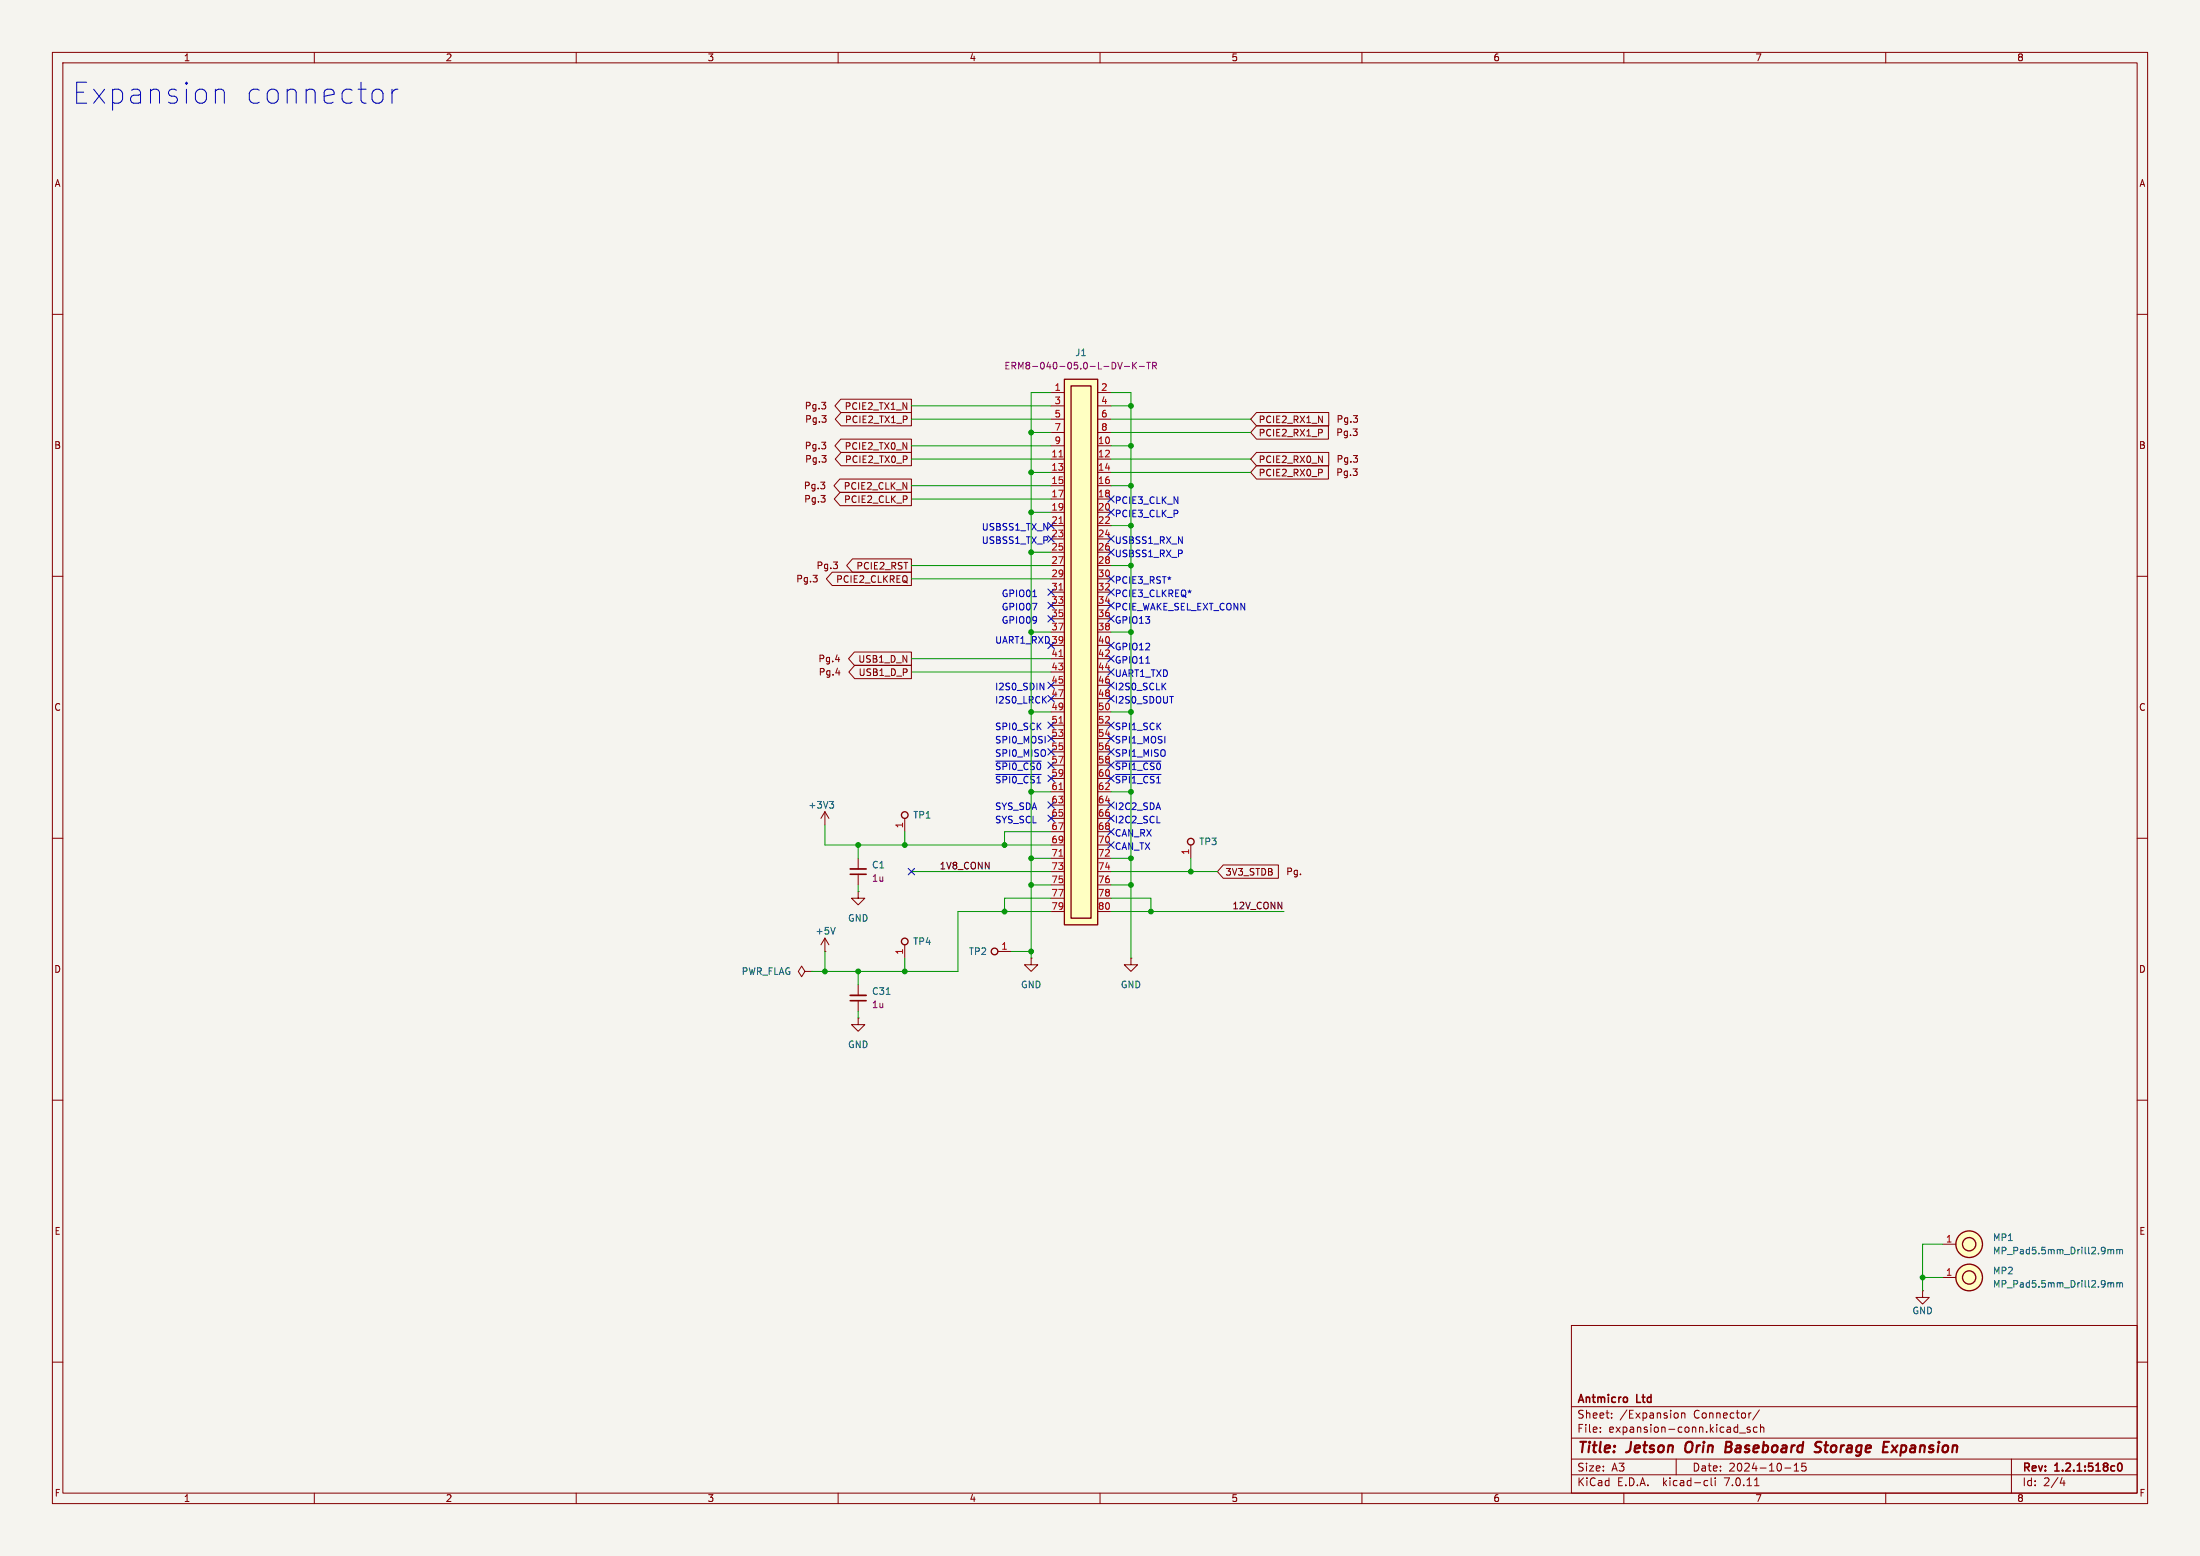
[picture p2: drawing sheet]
<svg xmlns="http://www.w3.org/2000/svg" width="420mm" height="297mm" viewBox="0 0 420 297" stroke-linecap="round" stroke-linejoin="round" font-family="sans-serif">
<path d="M0 0h420v297h-420z" fill="#f5f4ef" stroke="#f5f4ef" stroke-width=".19"/>
<g fill="none" stroke="#840000" stroke-width=".19">
<path d="M10 10h400v277h-400zM12 12h396v273h-396zM60 10v2M110 10v2M160 10v2M210 10v2M260 10v2M310 10v2M360 10v2M10 60h2M408 60h2M200.7 74.9h2.5"/>
<path d="M200.7 77.5h2.5M209.5 74.9h2.6M209.5 77.5h2.6M200.7 85.1h2.5M200.7 87.6h2.5M200.7 90.2h2.5M200.7 92.7h2.5M200.7 95.3h2.5M200.7 97.8h2.5M200.7 80h2.5M200.7 82.6h2.5M209.5 85.1h2.6"/>
<path d="M209.5 87.6h2.6M209.5 90.2h2.6M209.5 92.7h2.6M209.5 95.3h2.6M209.5 97.8h2.6M209.5 80h2.6M209.5 82.6h2.6M10 110h2M200.7 100.3h2.5M200.7 102.9h2.5M200.7 105.4h2.5M200.7 108h2.5"/>
<path d="M200.7 110.5h2.5M200.7 113h2.5M200.7 115.6h2.5M200.7 118.1h2.5M209.5 100.3h2.6M209.5 102.9h2.6M209.5 105.4h2.6M209.5 108h2.6M209.5 110.5h2.6M209.5 113h2.6M209.5 115.6h2.6M209.5 118.1h2.6"/>
<path d="M408 110h2M200.7 120.7h2.5M200.7 123.2h2.5M200.7 125.7h2.5M200.7 128.3h2.5M200.7 130.8h2.5M200.7 133.4h2.5M200.7 135.9h2.5M200.7 138.4h2.5M209.5 120.7h2.6M209.5 123.2h2.6M209.5 125.7h2.6"/>
<path d="M209.5 128.3h2.6M209.5 130.8h2.6M209.5 133.4h2.6M209.5 135.9h2.6M209.5 138.4h2.6M10 160h2M157.5 154.9v2.6M157.5 154.9l-.8 1.3M157.5 154.9l.7 1.3M172.7 156.2v2.6M200.7 141h2.5M200.7 143.5h2.5"/>
<path d="M200.7 146.1h2.5M200.7 148.6h2.5M200.7 151.1h2.5M200.7 153.7h2.5M200.7 156.2h2.5M200.7 158.8h2.5M209.5 141h2.6M209.5 143.5h2.6M209.5 146.1h2.6M209.5 148.6h2.6M209.5 151.1h2.6M209.5 153.7h2.6"/>
<path d="M209.5 156.2h2.6M209.5 158.8h2.6M408 160h2M163.8 163.8v2.1M163.8 166.9v2M200.7 161.3h2.5M200.7 163.8h2.5M200.7 166.4h2.5M200.7 168.9h2.5M200.7 171.5h2.5M200.7 174h2.5M209.5 161.3h2.6"/>
<path d="M209.5 163.8h2.6M209.5 166.4h2.6M209.5 168.9h2.6M209.5 171.5h2.6M209.5 174h2.6M227.3 161.3v2.5M163.8 194.3v1.3h1.3l-1.3 1.3-1.2-1.3h1.2M163.8 194.3h.1M163.8 188v2M163.8 191v2M172.7 180.3v2.6M190.5 181.6h2.5"/>
<path d="M196.8 182.9v1.3h1.3l-1.3 1.2-1.2-1.2h1.2M196.8 182.9h.1M215.9 182.9v1.3h1.3l-1.3 1.2-1.3-1.2h1.3M215.9 182.9h.1M10 210h2M408 210h2M370.8 237.5h2.6M10 260h2M300 253h108v32h-108zM367 246.4v1.2h1.3l-1.3 1.3-1.2-1.3h1.2M367 246.4h.1M370.8 243.8h2.6"/>
<path d="M408 260h2M300 278.5h108M300 274.5h108M300 268.5h108M305.5 273.2v.2M305.5 272.5v.1M307.7 270.5v.2M307.7 269.8v.1M320 278.5v3M320.1 269.7l.3 .3v.4l-.3 .3M321 269.8l.2-.1 .4 .1 .1 .9M321 269.7v1"/>
<path d="M332.1 273.5h1.1M334.1 272.5l-.4-.1-.2 .2 .1 .2 .5 .2v.3h-.6M335.4 272.5l-.4-.1-.3 .3 .2 .6h.5M335.9 269.1l-1.3 1.9M336.1 272.5l.2-.1 .4 .1v.9M336.1 271.9v1.5M342.5 279.7l.4-.4v1.5M344.7 279.3h-.7l-.1 .7 .3-.1h.5l.1 .2-.1 .5-.2 .2-.6-.2M384 278.5v6.5M60 285v2M110 285v2M160 285v2"/>
<path d="M210 285v2M260 285v2M300 281.5h108M310 285v2M325.6 282.6l.4 .1M326 283.5l-.4 .1M326.7 282.1v1.3l.2 .2M327.4 282.1v.1M327.4 282.6v1M334.9 283.6h.9M340.7 280.2h1.2M342.5 280.8h.9"/>
<path d="M360 285v2M393.7 282l-.4 1.1h.9M394 282.6v1"/>
</g>
<path d="M162.3 166.9h3.1M162.3 191h3.1M404.5 279.4l.1-.1a.8 .8 0 0 1 .5 .7 .8 .8 0 0 1-.5 .8 1 1 0 0 1-.1-1.4z" fill="none" stroke="#840000" stroke-width=".3"/>
<path d="M321.9 275.5a1.49 1.49 0 0 0 0 1.6M329.5 276.2h.6M330.1 276.2l.3 .1M330.3 275.2h-.7l-.3 2 1-.1M330.3 276.1l-.2 .1M346.6 276l.8 .3a.51 .51 0 0 1 .2 .6 .51 .51 0 0 1-.5 .3l-.7-.1M347.8 275.3a.85 .85 0 0 0-1.1 .1l-.1 .2M359.7 275.2h.9M361.2 275.9l.9 1.3M362.3 275.9l-1.3 1.3" fill="none" stroke="#840000" stroke-width=".4"/>
<g fill="none" stroke="#840000" stroke-width=".25">
<path d="M203.2 72.4h6.3v104.1h-6.3zM204.5 73.7h3.8v101.6h-3.8z"/>
<circle cx="172.7" cy="155.6" r=".63"/>
<circle cx="172.7" cy="179.7" r=".63"/>
<circle cx="227.3" cy="160.7" r=".63"/>
<circle cx="189.9" cy="181.6" r=".63"/>
<circle cx="375.9" cy="237.5" r="2.54"/>
<circle cx="375.9" cy="237.5" r="1.27"/>
<circle cx="375.9" cy="243.8" r="2.54"/>
<circle cx="375.9" cy="243.8" r="1.27"/>
</g>
<g fill="#ffffc2" stroke="#ffffc2" stroke-width=".19">
<path d="M203.2 72.4h6.3v104.1h-6.3z"/>
<path d="M204.5 73.7h3.8v101.6h-3.8z"/>
<circle cx="375.9" cy="237.5" r="1.27"/>
<circle cx="375.9" cy="237.5" r="2.54"/>
<circle cx="375.9" cy="243.8" r="1.27"/>
<circle cx="375.9" cy="243.8" r="2.54"/>
</g>
<path d="M202.2 87.2h.7M202.2 99.9h.7M202.2 112.6h.7M202.2 125.3h.7M202.2 138h.7M202.2 150.7h.7M202.2 163.4h.7" fill="none" stroke="#a90000" stroke-width=".19"/>
<path d="M214.2 69.2l-.4 1.2M214.7 69.9h.9M216.2 69.2v1.2M216.4 69.7l.6 .7M217 69.2l-.8 .7M217.5 69.9h1M218.9 69.2h.7M219.3 69.2v1.2M220 69.8h.6l.2-.2-.1-.3-.7-.1v1.2M220.3 69.8l.5 .6" fill="none" stroke="#840084" stroke-width=".19"/>
<g fill="none" stroke="#006464" stroke-width=".19">
<path d="M158.4 153h.7l-.4 .5M158.9 153.5l.2 .2v.3l-.2 .2M169.2 189.8h.7M402.5 238.6l.3-.1 .2 .2M403 238.7l.1-.2 .3 .1 .1 .7M403 238.7v.6M404.1 238.6l.4-.1 .2 .2M404.1 238.5v.8M404.7 238.7l.1-.2 .3 .1 .1 .7M404.7 238.7v.6M402.5 244.9l.3-.1 .2 .2M403 245v.7"/>
<path d="M403 245l.1-.2 .3 .1 .1 .8M404.1 244.8v.9M404.1 245l.4-.2 .2 .2M404.7 245v.7M404.7 245l.1-.2 .3 .1 .1 .8"/>
</g>
<path d="M162.3 165.9h3.1M162.3 190h3.1" fill="none" stroke="#840000" stroke-width=".33"/>
<path d="M157.5 179.1l-.8 1.2z" fill="#ffffc2"/>
<path d="M157.5 179.1v2.5" fill="none" stroke="#ffffc2" stroke-width=".19"/>
<path d="M157.5 179.1l.7 1.2z" fill="#ffffc2"/>
<g fill="none" stroke="#840000" stroke-width=".19">
<path d="M160.5 76.2h13.5v2.5h-13.5l-1.1-1.2zM160.6 78.7h13.4v2.6h-13.4l-1.2-1.3zM239.9 78.7h13.8v2.6h-13.8l-1.1-1.3zM160.3 91.4h13.7v2.6h-13.7l-1.1-1.3zM160.4 94h13.6v2.5h-13.6l-1.1-1.2zM160.5 83.8h13.5v2.6h-13.5l-1.1-1.3zM160.6 86.4h13.4v2.5h-13.4l-1.2-1.3zM239.9 86.4h13.8v2.5h-13.8l-1.1-1.3zM239.9 88.9h13.7v2.5h-13.7l-1.1-1.2zM239.9 81.3h13.7v2.5h-13.7l-1.1-1.2zM252.4 89.7v.4M252.4 82.1v.4"/>
<path d="M158.9 109.2h15.1v2.6h-15.1l-1.1-1.3zM162.7 106.7h11.3v2.5h-11.3l-1.1-1.2zM163.1 124.5h10.9v2.5h-10.9l-1.1-1.3zM163.2 127h10.8v2.5h-10.8l-1.2-1.2zM157.5 179.1l-.8 1.2M157.5 179.1v2.5M157.5 179.1l.7 1.2M163.8 170.2v1.3h1.3l-1.3 1.2-1.2-1.2h1.2M163.8 170.2h.1M233.5 165.1h10.5v2.5h-10.5l-1.1-1.2zM153.7 185.4l-.7-1-.6 1 .6 1 .7-1h1.2M154.9 185.4h.1"/>
<path d="M157.5 181.6h.1"/>
</g>
<path d="M159.4 177l-.4 1.3" fill="none" stroke="#006464" stroke-width=".19"/>
<path d="M41.7 17h.6l.3 .2 .2 .4v2.1M74.8 17v2.7M76 17a1.02 1.02 0 0 0-1.2 .8M197.2 113.9h.7M227.4 112.8l-.3 .1M198.6 130.4l.7 1.3v-1.3M218.8 126.6h.7M190.1 147.8h8.7M190.1 145.3h8.7M213 147.8h8.6M213 145.3h8.6M220.9 157.1h.6" fill="none" stroke="#0000c2" stroke-width=".19"/>
<g fill="none" stroke="#009600" stroke-width=".19">
<path d="M174 77.5h26.7M200.7 74.9h-3.9v108M212.1 74.9h3.8v108M212.1 77.5h3.8M174 87.6h26.7M174 80h26.7M174 85.1h26.7M174 92.7h26.7M174 95.3h26.7M196.8 82.6h3.9M196.8 97.8h3.9M196.8 90.2h3.9"/>
<path d="M212.1 82.6h26.7M212.1 87.6h26.7M212.1 90.2h26.7M212.1 80h26.7M212.1 85.1h3.8M212.1 92.7h3.8M174 110.5h26.7M174 108h26.7M196.8 105.4h3.9M212.1 108h3.8M212.1 100.3h3.8M174 125.7h26.7"/>
<path d="M174 128.3h26.7M196.8 120.7h3.9M196.8 135.9h3.9M212.1 120.7h3.8M212.1 135.9h3.8M157.5 157.5v3.8h43.2M172.7 158.8v2.5M196.8 151.1h3.9M200.7 158.8h-8.9v2.5M212.1 151.1h3.8M163.8 161.3v2.5M163.8 168.9v1.3"/>
<path d="M174 166.4h26.7M196.8 163.8h3.9M196.8 168.9h3.9M200.7 171.5h-8.9v2.5M200.7 174h-17.8v11.4h-28M212.1 163.8h3.8M212.1 166.4h20.3M212.1 171.5h7.6v2.5M212.1 174h33M212.1 168.9h3.8M227.3 163.8v2.6M157.5 181.6v3.8"/>
<path d="M163.8 185.4v2.6M163.8 193v1.3M172.7 182.9v2.5M193 181.6h3.8M370.8 237.5h-3.8v8.9M367 243.8h3.8"/>
</g>
<g fill="none" stroke="#000084" stroke-width=".19">
<path d="M200.1 99.7l1.2 1.2M201.3 99.7l-1.2 1.2M211.5 94.6l1.2 1.3M211.5 97.2l1.2 1.2M212.7 94.6l-1.2 1.3M212.7 97.2l-1.2 1.2M200.1 102.3l1.2 1.2M200.1 115l1.2 1.2M200.1 112.4l1.2 1.2M200.1 117.5l1.2 1.2M201.3 102.3l-1.2 1.2M201.3 115l-1.2 1.2"/>
<path d="M201.3 112.4l-1.2 1.2M201.3 117.5l-1.2 1.2M211.5 112.4l1.2 1.2M211.5 109.9l1.2 1.2M211.5 115l1.2 1.2M211.5 117.5l1.2 1.2M211.5 104.8l1.2 1.2M211.5 102.3l1.2 1.2M212.7 112.4l-1.2 1.2M212.7 109.9l-1.2 1.2M212.7 115l-1.2 1.2M212.7 117.5l-1.2 1.2"/>
<path d="M212.7 104.8l-1.2 1.2M212.7 102.3l-1.2 1.2M200.1 122.6l1.2 1.2M200.1 137.8l1.2 1.2M200.1 132.7l1.2 1.3M200.1 130.2l1.2 1.2M201.3 122.6l-1.2 1.2M201.3 137.8l-1.2 1.2M201.3 132.7l-1.2 1.3M201.3 130.2l-1.2 1.2M211.5 132.7l1.2 1.3M211.5 127.7l1.2 1.2"/>
<path d="M211.5 137.8l1.2 1.2M211.5 125.1l1.2 1.2M211.5 130.2l1.2 1.2M211.5 122.6l1.2 1.2M212.7 132.7l-1.2 1.3M212.7 127.7l-1.2 1.2M212.7 137.8l-1.2 1.2M212.7 125.1l-1.2 1.2M212.7 130.2l-1.2 1.2M212.7 122.6l-1.2 1.2M200.1 153.1l1.2 1.2M200.1 145.4l1.2 1.3"/>
<path d="M200.1 155.6l1.2 1.2M200.1 148l1.2 1.2M200.1 140.4l1.2 1.2M200.1 142.9l1.2 1.2M201.3 153.1l-1.2 1.2M201.3 145.4l-1.2 1.3M201.3 155.6l-1.2 1.2M201.3 148l-1.2 1.2M201.3 140.4l-1.2 1.2M201.3 142.9l-1.2 1.2M211.5 142.9l1.2 1.2M211.5 158.1l1.2 1.3"/>
<path d="M211.5 155.6l1.2 1.2M211.5 153.1l1.2 1.2M211.5 145.4l1.2 1.3M211.5 148l1.2 1.2M211.5 140.4l1.2 1.2M212.7 142.9l-1.2 1.2M212.7 158.1l-1.2 1.3M212.7 155.6l-1.2 1.2M212.7 153.1l-1.2 1.2M212.7 145.4l-1.2 1.3M212.7 148l-1.2 1.2M212.7 140.4l-1.2 1.2"/>
<path d="M173.4 165.8l1.2 1.2M174.6 165.8l-1.2 1.2M211.5 160.7l1.2 1.2M212.7 160.7l-1.2 1.2"/>
</g>
<g fill="#009600" stroke="#009600" stroke-width=".19">
<circle cx="215.9" cy="85.1" r=".46"/>
<circle cx="215.9" cy="92.7" r=".46"/>
<circle cx="215.9" cy="108" r=".46"/>
<circle cx="215.9" cy="100.3" r=".46"/>
<circle cx="215.9" cy="120.7" r=".46"/>
<circle cx="196.8" cy="151.1" r=".46"/>
<circle cx="215.9" cy="135.9" r=".46"/>
<circle cx="196.8" cy="135.9" r=".46"/>
<circle cx="196.8" cy="181.6" r=".46"/>
<circle cx="196.8" cy="163.8" r=".46"/>
<circle cx="196.8" cy="168.9" r=".46"/>
<circle cx="215.9" cy="151.1" r=".46"/>
<circle cx="196.8" cy="97.8" r=".46"/>
<circle cx="196.8" cy="90.2" r=".46"/>
<circle cx="196.8" cy="82.6" r=".46"/>
<circle cx="172.7" cy="185.4" r=".46"/>
<circle cx="163.8" cy="185.4" r=".46"/>
<circle cx="163.8" cy="161.3" r=".46"/>
<circle cx="191.8" cy="174" r=".46"/>
<circle cx="157.5" cy="185.4" r=".46"/>
<circle cx="219.7" cy="174" r=".46"/>
<circle cx="227.3" cy="166.4" r=".46"/>
<circle cx="215.9" cy="163.8" r=".46"/>
<circle cx="215.9" cy="168.9" r=".46"/>
<circle cx="367" cy="243.8" r=".46"/>
<circle cx="196.8" cy="105.4" r=".46"/>
<circle cx="215.9" cy="77.5" r=".46"/>
<circle cx="196.8" cy="120.7" r=".46"/>
<circle cx="191.8" cy="161.3" r=".46"/>
<circle cx="172.7" cy="161.3" r=".46"/>
</g>
<g font-size="5.6" fill="#0000c2">
<text x="14.1" y="20.2">Expansion</text>
<text x="46.9" y="20.2">connector</text>
</g>
<g font-size="2.8" fill="#840000">
<text x="301" y="277.9">Title:</text>
<text x="310.6" y="277.9">Jetson</text>
<text x="322.6" y="277.9">Orin</text>
<text x="331" y="277.9">Baseboard</text>
<text x="349" y="277.9">Storage</text>
<text x="362.7" y="277.9">Expansion</text>
</g>
<g font-size="2.1" fill="#840000">
<text x="301" y="268.2">Antmicro</text>
<text x="312.5" y="268.2">Ltd</text>
<text x="301" y="273.7">File:</text>
<text x="301" y="271">Sheet:</text>
<text x="307.1" y="273.7">expansion-conn.kicad_sch</text>
<text x="309.2" y="271">/Expansion</text>
<text x="323.4" y="271">Connector/</text>
<text x="301" y="281.1">Size:</text>
<text x="307.6" y="281.1">A3</text>
<text x="323" y="281.1">Date:</text>
<text x="330" y="281.1">2024-10-15</text>
<text x="386" y="281.3">Rev:</text>
<text x="392.4" y="281.3">1.2.1:518c0</text>
<text x="301" y="283.9">KiCad</text>
<text x="308.7" y="283.9">E.D.A.</text>
<text x="317.6" y="283.9">kicad-cli</text>
<text x="329.5" y="283.9">7.0.11</text>
<text x="386" y="283.9">Id:</text>
<text x="390.1" y="283.9">2/4</text>
</g>
<g font-size="1.8" fill="#840000">
<text x="35" y="11.9">1</text>
<text x="85" y="11.9">2</text>
<text x="135" y="11.9">3</text>
<text x="185" y="11.9">4</text>
<text x="235" y="11.9">5</text>
<text x="285" y="11.9">6</text>
<text x="335" y="11.9">7</text>
<text x="385" y="11.9">8</text>
<text x="10.3" y="35.9">A</text>
<text x="408.3" y="35.9">A</text>
<text x="153.5" y="78.3">Pg.3</text>
<text x="153.6" y="80.9">Pg.3</text>
<text x="161.2" y="78.4">PCIE2_TX1_N</text>
<text x="161.2" y="81">PCIE2_TX1_P</text>
<text x="240.2" y="81">PCIE2_RX1_N</text>
<text x="240.2" y="83.5">PCIE2_RX1_P</text>
<text x="255" y="83.4">Pg.3</text>
<text x="255.1" y="80.9">Pg.3</text>
<text x="10.3" y="85.9">B</text>
<text x="153.5" y="86">Pg.3</text>
<text x="153.6" y="88.5">Pg.3</text>
<text x="161.2" y="86">PCIE2_TX0_N</text>
<text x="161.2" y="88.6">PCIE2_TX0_P</text>
<text x="240.2" y="88.6">PCIE2_RX0_N</text>
<text x="255.1" y="88.5">Pg.3</text>
<text x="408.2" y="85.9">B</text>
<text x="153.4" y="93.6">Pg.3</text>
<text x="161" y="93.7">PCIE2_CLK_N</text>
<text x="240.2" y="91.1">PCIE2_RX0_P</text>
<text x="255" y="91">Pg.3</text>
<text x="153.4" y="96.1">Pg.3</text>
<text x="161" y="96.2">PCIE2_CLK_P</text>
<text x="151.9" y="111.4">Pg.3</text>
<text x="155.8" y="108.8">Pg.3</text>
<text x="159.5" y="111.4">PCIE2_CLKREQ</text>
<text x="163.4" y="108.9">PCIE2_RST</text>
<text x="156.1" y="126.6">Pg.4</text>
<text x="156.2" y="129.1">Pg.4</text>
<text x="163.8" y="126.7">USB1_D_N</text>
<text x="163.8" y="129.2">USB1_D_P</text>
<text x="10.3" y="135.9">C</text>
<text x="408.2" y="135.9">C</text>
<text x="233.8" y="167.3">3V3_STDB</text>
<text x="245.4" y="167.2">Pg.</text>
<text x="10.3" y="185.9">D</text>
<text x="408.2" y="185.9">D</text>
<text x="10.3" y="235.9">E</text>
<text x="408.3" y="235.9">E</text>
<text x="10.3" y="285.9">F</text>
<text x="35" y="286.9">1</text>
<text x="85" y="286.9">2</text>
<text x="135" y="286.9">3</text>
<text x="185" y="286.9">4</text>
<text x="235" y="286.9">5</text>
<text x="285" y="286.9">6</text>
<text x="335" y="286.9">7</text>
<text x="385" y="286.9">8</text>
<text x="408.3" y="285.9">F</text>
</g>
<g font-size="1.8" fill="#840084">
<text x="191.6" y="70.7">ERM8-040-05.0-L-DV-K-TR</text>
<text x="166.4" y="168.5">1u</text>
<text x="166.4" y="192.6">1u</text>
</g>
<g font-size="1.8" fill="#006464">
<text x="205.2" y="68.2">J1</text>
<text x="154.2" y="154.5">+3V3</text>
<text x="174.2" y="156.4">TP1</text>
<text x="228.9" y="161.5">TP3</text>
<text x="166.4" y="166">C1</text>
<text x="155.6" y="178.6">+5V</text>
<text x="161.8" y="176.1">GND</text>
<text x="174.2" y="180.6">TP4</text>
<text x="184.9" y="182.5">TP2</text>
<text x="141.5" y="186.3">PWR_FLAG</text>
<text x="166.4" y="190.1">C31</text>
<text x="194.8" y="188.8">GND</text>
<text x="213.9" y="188.8">GND</text>
<text x="161.8" y="200.3">GND</text>
<text x="380.4" y="237.1">MP1</text>
<text x="380.4" y="239.6">MP_Pad5.5mm_Drill2.9mm</text>
<text x="380.4" y="243.4">MP2</text>
<text x="380.4" y="246">MP_Pad5.5mm_Drill2.9mm</text>
<text x="365" y="251.1">GND</text>
</g>
<g font-size="1.8" fill="#a90000">
<text x="201.2" y="74.7">1</text>
<text x="201.2" y="77.2">3</text>
<text x="210.1" y="74.7">2</text>
<text x="210.1" y="77.2">4</text>
<text x="201.2" y="79.8">5</text>
<text x="201.2" y="82.3">7</text>
<text x="210.1" y="79.8">6</text>
<text x="210.1" y="82.3">8</text>
<text x="200.6" y="87.4">11</text>
<text x="200.6" y="89.9">13</text>
<text x="201.2" y="84.8">9</text>
<text x="209.5" y="84.8">10</text>
<text x="209.5" y="87.4">12</text>
<text x="209.5" y="89.9">14</text>
<text x="200.6" y="92.5">15</text>
<text x="200.6" y="95">17</text>
<text x="209.5" y="92.5">16</text>
<text x="209.5" y="95">18</text>
<text x="200.6" y="97.5">19</text>
<text x="200.6" y="100.1">21</text>
<text x="209.5" y="97.5">20</text>
<text x="209.5" y="100.1">22</text>
<text x="200.6" y="102.6">23</text>
<text x="200.6" y="105.2">25</text>
<text x="200.6" y="107.7">27</text>
<text x="209.5" y="102.6">24</text>
<text x="209.5" y="105.2">26</text>
<text x="209.5" y="107.7">28</text>
<text x="200.6" y="110.2">29</text>
<text x="200.6" y="112.8">31</text>
<text x="209.5" y="110.2">30</text>
<text x="209.5" y="112.8">32</text>
<text x="200.6" y="115.3">33</text>
<text x="200.6" y="117.9">35</text>
<text x="209.5" y="115.3">34</text>
<text x="209.5" y="117.9">36</text>
<text x="200.6" y="120.4">37</text>
<text x="200.6" y="125.5">41</text>
<text x="209.5" y="120.4">38</text>
<text x="209.5" y="122.9">40</text>
<text x="209.5" y="125.5">42</text>
<text x="200.6" y="128">43</text>
<text x="200.6" y="130.6">45</text>
<text x="209.5" y="128">44</text>
<text x="209.5" y="130.6">46</text>
<text x="200.6" y="133.1">47</text>
<text x="200.6" y="135.6">49</text>
<text x="209.5" y="133.1">48</text>
<text x="209.5" y="135.6">50</text>
<text x="200.6" y="138.2">51</text>
<text x="200.6" y="140.7">53</text>
<text x="200.6" y="143.3">55</text>
<text x="209.5" y="138.2">52</text>
<text x="209.5" y="140.7">54</text>
<text x="209.5" y="143.3">56</text>
<text x="200.6" y="145.8">57</text>
<text x="200.6" y="148.3">59</text>
<text x="209.5" y="145.8">58</text>
<text x="209.5" y="148.3">60</text>
<text x="200.6" y="150.9">61</text>
<text x="200.6" y="153.4">63</text>
<text x="200.6" y="156">65</text>
<text x="209.5" y="150.9">62</text>
<text x="209.5" y="153.4">64</text>
<text x="209.5" y="156">66</text>
<text x="172.5" y="158.2" transform="rotate(-90 172.5 158.2)">1</text>
<text x="200.6" y="158.5">67</text>
<text x="200.6" y="161">69</text>
<text x="209.5" y="158.5">68</text>
<text x="209.5" y="161">70</text>
<text x="200.6" y="163.6">71</text>
<text x="200.6" y="166.1">73</text>
<text x="209.5" y="163.6">72</text>
<text x="209.5" y="166.1">74</text>
<text x="227.1" y="163.3" transform="rotate(-90 227.1 163.3)">1</text>
<text x="200.6" y="168.7">75</text>
<text x="200.6" y="171.2">77</text>
<text x="200.6" y="173.7">79</text>
<text x="209.5" y="168.7">76</text>
<text x="209.5" y="171.2">78</text>
<text x="209.5" y="173.7">80</text>
<text x="172.5" y="182.3" transform="rotate(-90 172.5 182.3)">1</text>
<text x="191.1" y="181.4">1</text>
<text x="371.4" y="237.2">1</text>
<text x="371.4" y="243.6">1</text>
</g>
<g font-size="1.8" fill="#0000c2">
<text x="187.3" y="101.4">USBSS1_TX_N</text>
<text x="212.7" y="96.3">PCIE3_CLK_N</text>
<text x="212.7" y="98.8">PCIE3_CLK_P</text>
<text x="187.3" y="103.9">USBSS1_TX_P</text>
<text x="212.7" y="103.9">USBSS1_RX_N</text>
<text x="212.7" y="106.4">USBSS1_RX_P</text>
<text x="212.7" y="111.5">PCIE3_RST*</text>
<text x="191.1" y="116.6">GPIO07</text>
<text x="191.1" y="119.1">GPIO09</text>
<text x="191.1" y="114.1">GPIO01</text>
<text x="212.7" y="116.6">PCIE_WAKE_SEL_EXT_CONN</text>
<text x="212.7" y="114.1">PCIE3_CLKREQ*</text>
<text x="212.7" y="119.1">GPIO13</text>
<text x="189.9" y="122.9">UART1_RXD39</text>
<text x="212.7" y="124.2">GPIO12</text>
<text x="189.9" y="131.8">I2S0_SDIN</text>
<text x="212.7" y="131.8">I2S0_SCLK</text>
<text x="212.7" y="126.8">GPIO11</text>
<text x="212.7" y="129.3">UART1_TXD</text>
<text x="189.9" y="134.4">I2S0_LRCK</text>
<text x="212.7" y="134.4">I2S0_SDOUT</text>
<text x="189.9" y="139.5">SPI0_SCK</text>
<text x="189.9" y="142">SPI0_MOSI</text>
<text x="212.7" y="139.5">SPI1_SCK</text>
<text x="212.7" y="142">SPI1_MOSI</text>
<text x="189.9" y="147.1">~{SPI0_CS0}</text>
<text x="189.9" y="144.5">SPI0_MISO</text>
<text x="189.9" y="149.6">~{SPI0_CS1}</text>
<text x="212.7" y="149.6">~{SPI1_CS1}</text>
<text x="212.7" y="147.1">~{SPI1_CS0}</text>
<text x="212.7" y="144.5">SPI1_MISO</text>
<text x="189.9" y="154.7">SYS_SDA</text>
<text x="212.7" y="154.7">I2C2_SDA</text>
<text x="189.9" y="157.2">SYS_SCL</text>
<text x="212.7" y="159.8">CAN_RX</text>
<text x="212.7" y="157.2">I2C2_SCL</text>
<text x="212.7" y="162.3">CAN_TX</text>
</g>
<g font-size="1.8" fill="#0f0f0f">
<text x="179.3" y="166">1V8_CONN</text>
<text x="235.2" y="173.6">12V_CONN</text>
</g>
</svg>
